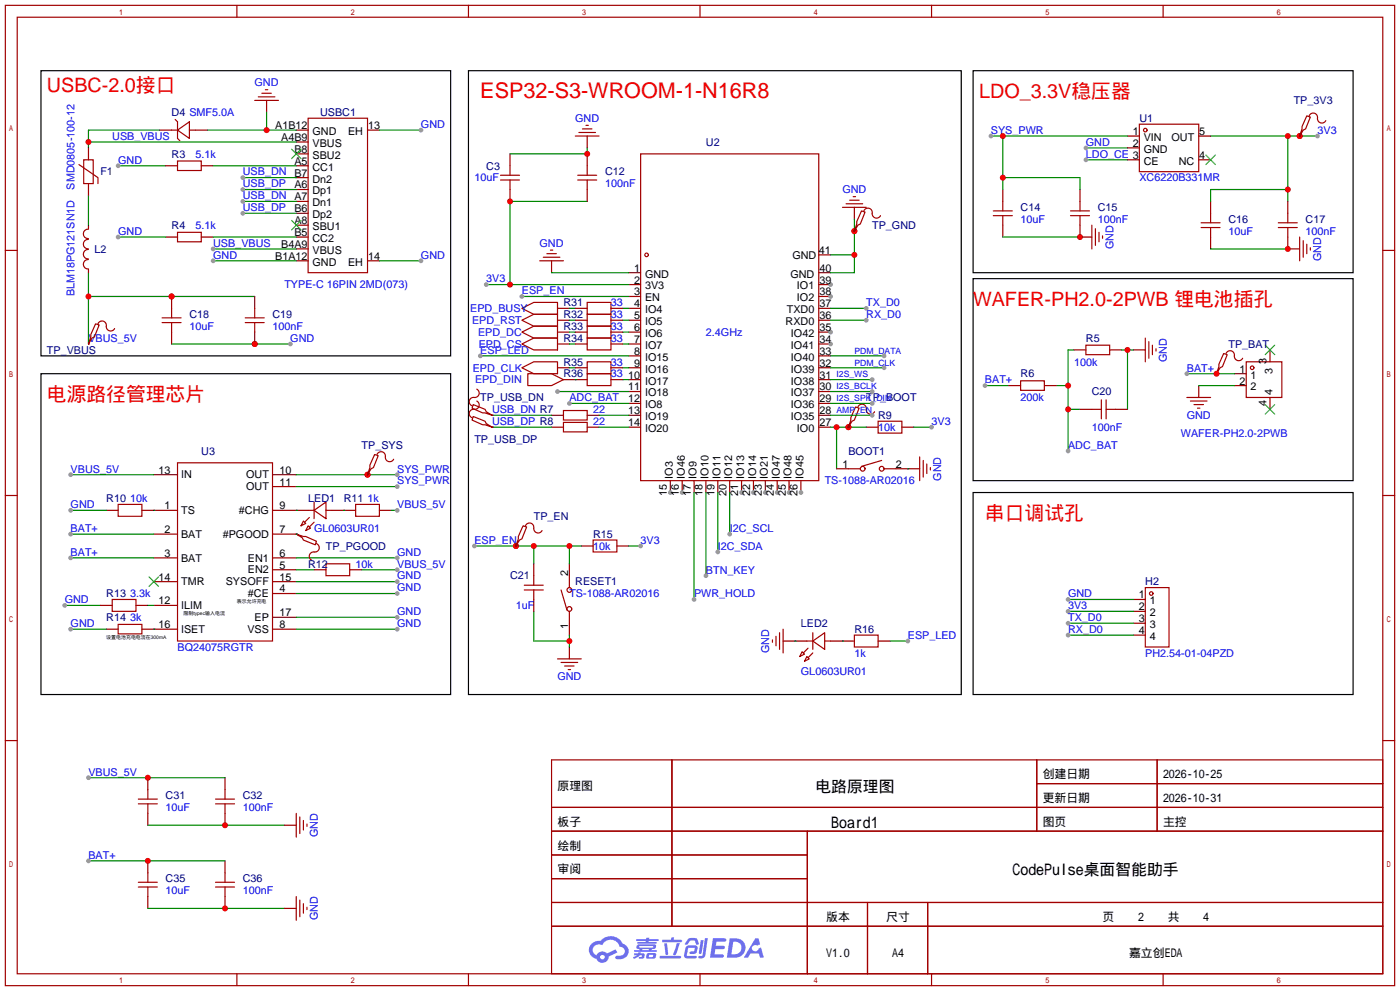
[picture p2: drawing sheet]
<svg xmlns="http://www.w3.org/2000/svg" width="299mm" height="212mm" viewBox="0 0 299 212" stroke-linecap="round" stroke-linejoin="round" font-family="sans-serif">
<g fill="none" stroke="#a10000" stroke-width=".25">
<path d="M1.1 1.1h297.2v209.6h-297.2zM3.7 3.7h292.1v204.5h-292.1zM50.7 1.1v2.6M100.2 1.1v2.6M149.7 1.1v2.6M199.3 1.1v2.6M248.8 1.1v2.6M1.1 53.5h2.6M295.8 53.5h2.5M1.1 105.9h2.6M295.8 105.9h2.5M1.1 158.3h2.6"/>
<path d="M295.8 158.3h2.5M118 162.4h177.8v45.8h-177.8zM118 172.6h177.8M118 177.7h177.8M143.7 162.4v35.6M172.7 177.7v30.5M221.8 162.4v15.3M221.8 167.5h74M247.5 162.4v15.3M118 182.8h54.7M118 192.9h177.8M118 187.8h54.7"/>
<path d="M118 198h177.8M185.6 192.9v15.3M198.4 192.9v15.3M50.7 208.2v2.5M100.2 208.2v2.5M149.7 208.2v2.5M199.3 208.2v2.5M248.8 208.2v2.5"/>
</g>
<g fill="#5487ff">
<path d="M152.5 200.6h2.2a.49 .49 0 0 1 .7 .3 .49 .49 0 0 1-.7 .4h-1.4l-.2 .9h1.6a.37 .37 0 0 1 .4 .4 .37 .37 0 0 1-.4 .3h-1.7l-.2 1.1h1.4a.48 .48 0 0 1 .7 .4l-.4 .3h-2.6z"/>
<path d="M161.5 200.6h.8l.3 1.2-.6 .3a.72 .72 0 0 0-1.1 .2 .72 .72 0 0 0 .3 1 .72 .72 0 0 0 1-.3l.1-.2 .5-.3 .6 2.2h-.8l-.3-.9h-1.8l-.5 .9h-.9z"/>
<path d="M149.9 201h.6l-.4 2.7a.31 .31 0 0 1-.3 .2 .31 .31 0 0 1-.3-.2z"/>
<path d="M150.8 200.5h.6l-.5 3.7a.97 .97 0 0 1-1.5 .5l.1-.3 .6-.1 .2-.1z"/>
<path d="M147.1 200.8l.5-.3h1.3l.3 .5 .3 .8-.6 .1-.3-.8-.8-.1-.2 .1-.6 .8h-.5z"/>
<path d="M146.8 202.4l.6-.3h1.3l.4 .2a1.51 1.51 0 0 1-.4 1.6h-1a.27 .27 0 0 1-.2-.3 .27 .27 0 0 1 .3-.2h.6l.2-.8-1.4 .1-.3 1.6h1.9a.28 .28 0 0 1 .2 .3 .28 .28 0 0 1-.3 .3h-1.9l-.4-.3-.1-.4z"/>
<path d="M141.1 204.3h4.3a.28 .28 0 0 1 .3 .3 .28 .28 0 0 1-.3 .3h-4.2l-.1-.1z"/>
<path d="M144.8 201.6h.6l-.5 1.6a1.01 1.01 0 0 1-.6 1l-.3-.2z"/>
<path d="M142.1 201.6h.6l.2 2.3-.2 .3-.4-.2z"/>
<path d="M141.7 200.9h1.8l.2-.5h.5l-.1 .5h1.5a.27 .27 0 0 1 .3 .3 .27 .27 0 0 1-.3 .2h-3.8l-.2-.1z"/>
<path d="M135.7 203.8h.8v-.2h.6l-.1 .2h.8l.1 .4-.1 .6-1.1 .1v-.3l.6-.1v-.3h-.4l-.5 .4-.8 .3-.2-.3 .8-.4h-.6z"/>
<path d="M136.1 200.7h2.1l.1-.2h.6l-.1 .2h1.9l.2 .3-.2 .2h-1.9l-.1 .2h1.6l.2 .2-.2 .1h-3.9l-.1-.3h1.8v-.2h-1.9z"/>
<path d="M156.1 200.6l-.6 4.1h1.4a2.14 2.14 0 0 0 2.6-2.1 2.14 2.14 0 0 0-2.7-2zM156.8 201.3a1.41 1.41 0 0 1 1.8 1.4 1.41 1.41 0 0 1-1.9 1.3h-.3z"/>
<path d="M136.3 202.1l-.2 .6 .6 .2 .1 .2h-1.1v.4h4.6l.2-.2-.1-.2h-1l.1-.2a.66 .66 0 0 0 .7-.2 .66 .66 0 0 0 0-.8h-3.5zM136.8 202.2l2.9 .1-.1 .3h-2.8zM137.4 202.9h1.4l-.1 .2h-1.2z"/>
<path d="M138.4 203.9l-.2 .9a2.27 2.27 0 0 0 1.8 .1l.2-.1a.84 .84 0 0 0 0-1l-1.4-.1zM138.9 204.1h.7l.1 .3-.2 .2-.7-.1z"/>
<path d="M126.6 201.7a1.91 1.91 0 0 0-.5 1.9 1.91 1.91 0 0 0 1.5 1.4 1.35 1.35 0 0 0 1.5 .8 1.35 1.35 0 0 0 1.1-1.3l1.9-.9-.4-.7-1.8 .9a1.41 1.41 0 0 0-2.3 .4 1.25 1.25 0 0 1-.6-1.8 1.25 1.25 0 0 1 1.8-.4 2.01 2.01 0 0 1 2-1.1 2.01 2.01 0 0 1 1.8 1.5 .95 .95 0 0 1 1.1 .9 .95 .95 0 0 1-1 1h-.6a.39 .39 0 0 0-.5 .3 .39 .39 0 0 0 .4 .4 1.82 1.82 0 0 0 2.1-.6 1.82 1.82 0 0 0-.1-2.2l-.8-.5a2.86 2.86 0 0 0-4.8-.6l-1.1 .2zM128.4 204.6a.5 .5 0 0 1 1 0 .5 .5 0 0 1-1 0z"/>
</g>
<g fill="none" stroke="#a10000" stroke-width=".25">
<path d="M137 32.9h38.1v69.8h-38.1z"/>
<circle cx="138.3" cy="54.5" r=".38"/>
</g>
<g fill="none" stroke="#870000" stroke-width=".25">
<path d="M134.5 58.3h2.5M134.5 60.8h2.5M134.5 63.4h2.5M134.5 65.9h2.5M134.5 68.5h2.5M134.5 71h2.5M134.5 73.5h2.5M134.5 76.1h2.5M134.5 78.6h2.5M134.5 81.2h2.5M134.5 83.7h2.5M134.5 86.2h2.5"/>
<path d="M134.5 88.8h2.5M134.5 91.3h2.5M143.4 102.7v2.6"/>
</g>
<circle cx="143.4" cy="105.3" r=".51" fill="#999"/>
<path d="M145.9 102.7v2.6" fill="none" stroke="#870000" stroke-width=".25"/>
<circle cx="145.9" cy="105.3" r=".51" fill="#999"/>
<path d="M148.5 102.7v2.6M151 102.7v2.6M153.5 102.7v2.6M156.1 102.7v2.6M158.6 102.7v2.6" fill="none" stroke="#870000" stroke-width=".25"/>
<circle cx="158.6" cy="105.3" r=".51" fill="#999"/>
<path d="M161.2 102.7v2.6" fill="none" stroke="#870000" stroke-width=".25"/>
<circle cx="161.2" cy="105.3" r=".51" fill="#999"/>
<path d="M163.7 102.7v2.6" fill="none" stroke="#870000" stroke-width=".25"/>
<circle cx="163.7" cy="105.3" r=".51" fill="#999"/>
<path d="M166.2 102.7v2.6" fill="none" stroke="#870000" stroke-width=".25"/>
<circle cx="166.2" cy="105.3" r=".51" fill="#999"/>
<path d="M168.8 102.7v2.6" fill="none" stroke="#870000" stroke-width=".25"/>
<circle cx="168.8" cy="105.3" r=".51" fill="#999"/>
<path d="M171.3 102.7v2.6" fill="none" stroke="#870000" stroke-width=".25"/>
<circle cx="171.3" cy="105.3" r=".51" fill="#999"/>
<path d="M175.1 78.6h2.6M175.1 76.1h2.6M175.1 73.5h2.6M175.1 91.3h2.6M175.1 88.8h2.6M175.1 86.2h2.6M175.1 83.7h2.6M175.1 81.2h2.6" fill="none" stroke="#870000" stroke-width=".25"/>
<circle cx="177.7" cy="73.5" r=".51" fill="#999"/>
<path d="M175.1 71h2.6" fill="none" stroke="#870000" stroke-width=".25"/>
<circle cx="177.7" cy="71" r=".51" fill="#999"/>
<path d="M175.1 68.5h2.6M175.1 65.9h2.6M175.1 63.4h2.6" fill="none" stroke="#870000" stroke-width=".25"/>
<circle cx="177.7" cy="63.4" r=".51" fill="#999"/>
<path d="M175.1 60.8h2.6" fill="none" stroke="#870000" stroke-width=".25"/>
<circle cx="177.7" cy="60.8" r=".51" fill="#999"/>
<g fill="none" stroke="#870000" stroke-width=".25">
<path d="M57 21.5v2.5M63.4 27.8h2.5M63.4 30.4h2.5M63.4 32.9h2.5M63.4 35.4h2.5M63.4 38h2.5M78.6 27.8h2.6M63.4 40.5h2.5M63.4 43.1h2.5M63.4 45.6h2.5M63.4 48.1h2.5M63.4 50.7h2.5"/>
<path d="M63.4 53.2h2.5M63.4 55.8h2.5M78.6 55.8h2.6M175.1 58.3h2.6M175.1 54.5h2.6"/>
</g>
<path d="M8.8 15.1h87.6v61h-87.6zM100.2 15.1h105.4v133.4h-105.4z" fill="none" stroke="#000" stroke-width=".25"/>
<path d="M56 19.9h2M56.8 19.2h.5M54.5 21.5h5.1M55.2 20.7h3.6M65.9 25.3h12.7v33h-12.7z" fill="none" stroke="#a10000" stroke-width=".25"/>
<path d="M62.4 31.9l2 2M64.4 31.9l-2 2M62.4 47.1l2 2M64.4 47.1l-2 2" fill="none" stroke="#3c3" stroke-width=".25"/>
<path d="M44.3 27.8h19.1M57 24v3.8" fill="none" stroke="#008700" stroke-width=".25"/>
<circle cx="57" cy="27.8" r=".63" fill="#c00"/>
<path d="M25.3 35.4h10.1" fill="none" stroke="#008700" stroke-width=".25"/>
<circle cx="25.3" cy="35.4" r=".51" fill="#999"/>
<path d="M18.9 58.3v15.2M18.9 63.4h35.6" fill="none" stroke="#008700" stroke-width=".25"/>
<g fill="#c00">
<circle cx="36.7" cy="63.4" r=".63"/>
<circle cx="18.9" cy="63.4" r=".63"/>
</g>
<path d="M35.4 35.4h2.6M43.1 35.4h2.5M35.4 50.7h2.6M43.1 50.7h2.5" fill="none" stroke="#870000" stroke-width=".25"/>
<path d="M38 34.4h5.1v2h-5.1zM38 49.7h5.1v2h-5.1z" fill="none" stroke="#a10000" stroke-width=".25"/>
<path d="M45.6 35.4h17.8M45.6 53.2h17.8" fill="none" stroke="#008700" stroke-width=".25"/>
<circle cx="45.6" cy="53.2" r=".51" fill="#999"/>
<path d="M18.9 30.4h44.5M34.2 27.8h-15.3v3.8" fill="none" stroke="#008700" stroke-width=".25"/>
<circle cx="18.9" cy="30.4" r=".63" fill="#c00"/>
<path d="M45.6 50.7h17.8M15.1 101.5h17.8" fill="none" stroke="#008700" stroke-width=".25"/>
<path d="M38 98.9h20.3v38.1h-20.3z" fill="none" stroke="#a10000" stroke-width=".25"/>
<g fill="none" stroke="#870000" stroke-width=".25">
<path d="M32.9 109.1h5.1M32.9 114.2h5.1M32.9 119.3h5.1M32.9 101.5h5.1M58.3 109.1h5.1M58.3 114.2h5.1M58.3 119.3h5.1M58.3 101.5h5.1M58.3 104h5.1M32.9 134.5h5.1M32.9 129.4h5.1M32.9 124.3h5.1"/>
<path d="M58.3 126.9h5.1M58.3 121.8h5.1M58.3 134.5h5.1M58.3 124.3h5.1M58.3 132h5.1"/>
</g>
<path d="M31.9 123.3l2 2M33.9 123.3l-2 2" fill="none" stroke="#3c3" stroke-width=".25"/>
<circle cx="15.1" cy="101.5" r=".51" fill="#999"/>
<path d="M36.7 73.5h25.4" fill="none" stroke="#008700" stroke-width=".25"/>
<circle cx="54.5" cy="73.5" r=".63" fill="#c00"/>
<circle cx="62.1" cy="73.5" r=".51" fill="#999"/>
<path d="M15.1 119.3h17.8" fill="none" stroke="#008700" stroke-width=".25"/>
<circle cx="15.1" cy="119.3" r=".51" fill="#999"/>
<path d="M15.1 114.2h17.8" fill="none" stroke="#008700" stroke-width=".25"/>
<circle cx="15.1" cy="114.2" r=".51" fill="#999"/>
<path d="M63.4 104h21.6" fill="none" stroke="#008700" stroke-width=".25"/>
<circle cx="85" cy="104" r=".51" fill="#999"/>
<path d="M63.4 101.5h21.6" fill="none" stroke="#008700" stroke-width=".25"/>
<circle cx="78.6" cy="101.5" r=".63" fill="#c00"/>
<circle cx="85" cy="101.5" r=".51" fill="#999"/>
<path d="M63.4 132h21.6" fill="none" stroke="#008700" stroke-width=".25"/>
<circle cx="85" cy="132" r=".51" fill="#999"/>
<path d="M63.4 134.5h21.6" fill="none" stroke="#008700" stroke-width=".25"/>
<circle cx="85" cy="134.5" r=".51" fill="#999"/>
<path d="M8.8 79.9h87.6v68.6h-87.6z" fill="none" stroke="#000" stroke-width=".25"/>
<path d="M25.3 107.8h5.1v2.6h-5.1z" fill="none" stroke="#a10000" stroke-width=".25"/>
<path d="M22.7 109.1h2.6M30.4 109.1h2.5" fill="none" stroke="#870000" stroke-width=".25"/>
<path d="M32.9 109.1h.1M63.4 119.3h21.6" fill="none" stroke="#008700" stroke-width=".25"/>
<circle cx="85" cy="119.3" r=".51" fill="#999"/>
<path d="M63.4 121.8h3.8M77.3 121.8h7.7" fill="none" stroke="#008700" stroke-width=".25"/>
<circle cx="85" cy="121.8" r=".51" fill="#999"/>
<path d="M63.4 124.3h21.6" fill="none" stroke="#008700" stroke-width=".25"/>
<circle cx="85" cy="124.3" r=".51" fill="#999"/>
<path d="M63.4 126.9h21.6" fill="none" stroke="#008700" stroke-width=".25"/>
<circle cx="85" cy="126.9" r=".51" fill="#999"/>
<path d="M256.4 82.4v2.6" fill="none" stroke="#870000" stroke-width=".25"/>
<path d="M253.9 85h5.1M254.6 85.7h3.6M255.4 86.5h2M256.2 87.2h.5" fill="none" stroke="#a10000" stroke-width=".25"/>
<path d="M229.7 74.8h-1.2v21.6M225.9 82.4h2.6M228.5 87.5h2.5" fill="none" stroke="#008700" stroke-width=".25"/>
<g fill="#c00">
<circle cx="228.5" cy="82.4" r=".63"/>
<circle cx="228.5" cy="87.5" r=".63"/>
</g>
<circle cx="228.5" cy="96.4" r=".51" fill="#999"/>
<path d="M210.7 82.4h5.1" fill="none" stroke="#008700" stroke-width=".25"/>
<circle cx="210.7" cy="82.4" r=".51" fill="#999"/>
<path d="M208.2 59.6h81.2v43.1h-81.2zM208.2 105.3h81.2v43.2h-81.2z" fill="none" stroke="#000" stroke-width=".25"/>
<path d="M81.2 27.8h8.8" fill="none" stroke="#008700" stroke-width=".25"/>
<circle cx="90" cy="27.8" r=".51" fill="#999"/>
<path d="M81.2 55.8h8.8" fill="none" stroke="#008700" stroke-width=".25"/>
<circle cx="90" cy="55.8" r=".51" fill="#999"/>
<path d="M51.9 45.6h11.5" fill="none" stroke="#008700" stroke-width=".25"/>
<circle cx="51.9" cy="45.6" r=".51" fill="#999"/>
<path d="M51.9 40.5h11.5" fill="none" stroke="#008700" stroke-width=".25"/>
<circle cx="51.9" cy="40.5" r=".51" fill="#999"/>
<path d="M51.9 43.1h11.5" fill="none" stroke="#008700" stroke-width=".25"/>
<circle cx="51.9" cy="43.1" r=".51" fill="#999"/>
<path d="M51.9 38h11.5" fill="none" stroke="#008700" stroke-width=".25"/>
<circle cx="51.9" cy="38" r=".51" fill="#999"/>
<path d="M118 91.3h2.5M118 88.8h2.5M125.6 91.3h2.5M125.6 88.8h2.5" fill="none" stroke="#870000" stroke-width=".25"/>
<path d="M120.5 90.3h5.1v2h-5.1zM120.5 87.8h5.1v2h-5.1z" fill="none" stroke="#a10000" stroke-width=".25"/>
<path d="M105.3 91.3h12.7M128.1 91.3h6.4M190.4 137h3.8" fill="none" stroke="#008700" stroke-width=".25"/>
<circle cx="194.2" cy="137" r=".51" fill="#999"/>
<path d="M105.3 88.8h12.7M128.1 88.8h6.4" fill="none" stroke="#008700" stroke-width=".25"/>
<g fill="none" stroke="#a10000" stroke-width=".25">
<path d="M107.1 38.5h4M107.1 37.5h4M109.1 35.4v2.1M109.1 38.5v2M212.5 46.1h4M212.5 45.1h4M214.5 43.1v2M214.5 46.1v2M34.7 69h4M34.7 67.9h4M36.7 65.9v2M29.6 171.8h4.1"/>
<path d="M29.6 170.8h4.1M31.6 168.8v2M31.6 171.8v2.1M29.6 189.6h4.1M29.6 188.6h4.1M31.6 186.6v2M31.6 189.6v2"/>
</g>
<path d="M109.1 32.9v2.5M109.1 40.5v2.6M214.5 40.5v2.6M214.5 48.1v2.6M36.7 63.4v2.5M36.7 71v2.5M31.6 166.2v2.6M31.6 173.9v2.5M31.6 184v2.6M31.6 191.6v2.6" fill="none" stroke="#870000" stroke-width=".25"/>
<circle cx="36.7" cy="63.4" r=".63" fill="#c00"/>
<path d="M256.9 48.6h4.1M256.9 47.6h4.1M259 45.6v2M259 48.6v2.1M36.7 69v2" fill="none" stroke="#a10000" stroke-width=".25"/>
<path d="M259 43.1v2.5M259 50.7v2.5" fill="none" stroke="#870000" stroke-width=".25"/>
<path d="M232.3 31.6h8.9M214.5 50.7h16.5M259 53.2h16.5M31.6 176.4h29.2M31.6 194.2h29.2" fill="none" stroke="#008700" stroke-width=".25"/>
<circle cx="232.3" cy="31.6" r=".51" fill="#999"/>
<path d="M232.3 34.2h8.9" fill="none" stroke="#008700" stroke-width=".25"/>
<circle cx="232.3" cy="34.2" r=".51" fill="#999"/>
<path d="M259 29.1h22.8M275.5 29.1v14M275.5 40.5h-16.5v2.6" fill="none" stroke="#008700" stroke-width=".25"/>
<g fill="#c00">
<circle cx="275.5" cy="29.1" r=".63"/>
<circle cx="278" cy="29.1" r=".63"/>
<circle cx="275.5" cy="40.5" r=".63"/>
</g>
<circle cx="281.8" cy="29.1" r=".51" fill="#999"/>
<path d="M125.6 31.6v1.3h-16.5M125.6 43.1h-16.5v17.7M104 60.8h30.5" fill="none" stroke="#008700" stroke-width=".25"/>
<path d="M231 50.7h2.6M275.5 53.2h2.5M60.8 176.4h2.6M60.8 194.2h2.6" fill="none" stroke="#870000" stroke-width=".25"/>
<g fill="none" stroke="#a10000" stroke-width=".25">
<path d="M233.6 48.1v5.1M234.3 48.9v3.6M235.1 49.7v2M235.8 50.4v.5M278 50.7v5.1M278.8 51.4v3.6M279.5 52.2v2M280.3 53v.5M63.4 173.9v5M64.1 174.6v3.6M64.9 175.4v2M65.7 176.1v.6"/>
<path d="M63.4 191.6v5.1M64.1 192.4v3.6M64.9 193.2v2M65.7 193.9v.5"/>
</g>
<path d="M208.2 15.1h81.2v43.2h-81.2z" fill="none" stroke="#000" stroke-width=".25"/>
<g fill="#c00">
<circle cx="109.1" cy="60.8" r=".63"/>
<circle cx="109.1" cy="43.1" r=".63"/>
</g>
<circle cx="104" cy="60.8" r=".51" fill="#999"/>
<path d="M118 55.8v2.5M182.8 44.3v2.6M194.2 100.2h2.5" fill="none" stroke="#870000" stroke-width=".25"/>
<path d="M115.4 55.8h5.1M116.2 55h3.6M117 54.2h2M117.7 53.5h.5M180.2 44.3h5.1M181 43.6h3.5M181.7 42.8h2.1M182.5 42h.5M196.7 97.7v5M197.5 98.4v3.6M198.2 99.2v2M199 99.9v.6" fill="none" stroke="#a10000" stroke-width=".25"/>
<path d="M118 58.3h16.5M177.7 54.5h5.1M182.8 46.9v11.4h-5.1" fill="none" stroke="#008700" stroke-width=".25"/>
<g fill="#c00">
<circle cx="182.8" cy="49.4" r=".63"/>
<circle cx="182.8" cy="54.5" r=".63"/>
</g>
<path d="M125.6 29.1v2.5M185.3 91.3h2.5M192.9 91.3h2.6M124.3 116.7h2.6M132 116.7h2.5M121.8 138.3v2.5" fill="none" stroke="#870000" stroke-width=".25"/>
<path d="M123.1 29.1h5M123.8 28.3h3.6M124.6 27.6h2M125.3 26.8h.6M187.8 90h5.1v2.6h-5.1zM126.9 115.4h5.1v2.6h-5.1zM119.3 140.8h5M120 141.6h3.6M120.8 142.4h2M121.5 143.1h.5" fill="none" stroke="#a10000" stroke-width=".25"/>
<path d="M177.7 91.3h7.6M178.9 91.3v8.9" fill="none" stroke="#008700" stroke-width=".25"/>
<g fill="#c00">
<circle cx="181.5" cy="91.3" r=".63"/>
<circle cx="178.9" cy="91.3" r=".63"/>
</g>
<path d="M195.5 91.3h3.8" fill="none" stroke="#008700" stroke-width=".25"/>
<circle cx="199.3" cy="91.3" r=".51" fill="#999"/>
<g fill="none" stroke="#870000" stroke-width=".25">
<path d="M264 79.9h2.6M271.7 74.8v2.5M264 82.4h2.6M271.7 85v2.5M63.4 109.1h2.5M71 109.1h5.1M81.2 109.1h2.5M178.9 100.2h2.6M191.6 100.2h2.6M121.8 120.5v2.6M121.8 133.2v2.6M167.5 137h5.1"/>
<path d="M177.7 137h5.1M187.8 137h2.6"/>
</g>
<g fill="none" stroke="#a10000" stroke-width=".25">
<path d="M266.6 77.3h7.6v7.7h-7.6zM188.6 98.4l-4.3 1.3M64.9 111.4l.5 .5-1 .5zM65.9 112.4l.5 .5-1 .5zM65.9 109.1h1.3M66.2 110.6l-1 1M67.2 109.1l2.5-1.8v3.6zM67.2 111.6l-1 1M67.2 107.3v3.6M69.7 109.1h1.3M76.1 107.8h5.1v2.6h-5.1zM181.5 100.2h2.5"/>
<path d="M189.1 100.2h2.5M120 126.1l1.3 4.3M121.8 123.1v2.5M121.8 130.7v2.5M165.2 136.8v.5M166 136v2M166.8 135.3v3.5M167.5 134.5v5.1M171.6 139.3l.5 .5-1 .5zM172.6 137h1.3M172.8 138.6l-1 1M173.9 137l2.5-1.7v3.5z"/>
<path d="M173.9 139.6l-1.1 1M173.9 135.3v3.5M176.4 137h1.3M182.8 135.8h5v2.5h-5zM172.6 140.3l.5 .5-1 .6z"/>
<circle cx="267.8" cy="78.6" r=".38"/>
<circle cx="184.5" cy="100.2" r=".51"/>
<circle cx="188.6" cy="100.2" r=".51"/>
<circle cx="121.8" cy="126.1" r=".51"/>
<circle cx="121.8" cy="130.2" r=".51"/>
</g>
<path d="M73.5 109.1h.1M101.5 116.7h22.8M114.2 116.7v3.8M121.8 116.7v3.8M194.2 100.2h.1M170.1 137h.1M180.2 137h.1" fill="none" stroke="#008700" stroke-width=".25"/>
<path d="M270.6 73.8l2.1 2M272.7 73.8l-2.1 2M270.6 86.5l2.1 2M272.7 86.5l-2.1 2" fill="none" stroke="#3c3" stroke-width=".25"/>
<g fill="#c00">
<circle cx="114.2" cy="116.7" r=".63"/>
<circle cx="121.8" cy="116.7" r=".63"/>
<circle cx="110.4" cy="116.7" r=".63"/>
</g>
<circle cx="101.5" cy="116.7" r=".51" fill="#999"/>
<path d="M134.5 116.7h2.5" fill="none" stroke="#008700" stroke-width=".25"/>
<circle cx="137" cy="116.7" r=".51" fill="#999"/>
<path d="M114.2 130.7v6.3h7.6M121.8 135.8v2.5" fill="none" stroke="#008700" stroke-width=".25"/>
<circle cx="121.8" cy="137" r=".63" fill="#c00"/>
<path d="M111.6 63.4h22.9" fill="none" stroke="#008700" stroke-width=".25"/>
<circle cx="111.6" cy="63.4" r=".51" fill="#999"/>
<path d="M102.7 76.1h31.8" fill="none" stroke="#008700" stroke-width=".25"/>
<circle cx="102.7" cy="76.1" r=".51" fill="#999"/>
<path d="M18.9 73.5h.1M105.3 88.8h.1M105.3 91.3h.1M181.5 91.3h.1M63.4 114.2h.1" fill="none" stroke="#870000" stroke-width=".25"/>
<path d="M20.4 69.2l.8 .3-1 2.5-.5 .3-.8 1.2 .5-1.5v-.5zM21 69.2a.93 .93 0 0 1 1.1-.5 .93 .93 0 0 1 .6 1 .94 .94 0 0 0 .7 1 .94 .94 0 0 0 1.1-.5M101.2 86.5l2.6 1 .2 .5 1.3 .8-1.5-.5h-.5l-2.3-1.1zM101.2 89l2.6 1 .2 .6 1.3 .7-1.5-.5h-.5l-2.3-1zM102 83.2a.98 .98 0 0 1 .4 1.3 .98 .98 0 0 1-1.3 .5 .93 .93 0 0 0-.7 .8 .93 .93 0 0 0 .6 .9M102 85.7a.98 .98 0 0 1 .4 1.3 .98 .98 0 0 1-1.3 .5 .93 .93 0 0 0-.7 .8 .93 .93 0 0 0 .6 1M63.4 114.2l1.5 .5h.5l2.3 1-.3 .8-2.5-1.1-.3-.5zM67.7 116.2a.93 .93 0 0 1 .6 1.1 .93 .93 0 0 1-1.1 .7 .94 .94 0 0 0-1 .7 .94 .94 0 0 0 .5 1.1" fill="none" stroke="#a10000" stroke-width=".25"/>
<circle cx="181.5" cy="91.3" r=".63" fill="#c00"/>
<path d="M183 87l.8 .2-1 2.6-.6 .2-.7 1.3 .5-1.5v-.5zM183.5 87a.93 .93 0 0 1 1.1-.6 .93 .93 0 0 1 .7 1.1 .94 .94 0 0 0 .7 1 .94 .94 0 0 0 1.1-.5" fill="none" stroke="#a10000" stroke-width=".25"/>
<path d="M182.8 49.4h.1" fill="none" stroke="#870000" stroke-width=".25"/>
<circle cx="182.8" cy="49.4" r=".63" fill="#c00"/>
<path d="M184.3 45.1l.7 .2-1 2.6-.5 .2-.7 1.3 .5-1.5v-.5zM184.8 45.1a.93 .93 0 0 1 1.1-.6 .93 .93 0 0 1 .7 1.1 .94 .94 0 0 0 .6 1 .94 .94 0 0 0 1.1-.5" fill="none" stroke="#a10000" stroke-width=".25"/>
<path d="M78.6 101.5h.1" fill="none" stroke="#870000" stroke-width=".25"/>
<circle cx="78.6" cy="101.5" r=".63" fill="#c00"/>
<path d="M261.7 75.6l.8 .2-1 2.6-.5 .2-.8 1.3 .5-1.5v-.5zM262.3 75.6a.93 .93 0 0 1 1.1-.6 .93 .93 0 0 1 .6 1.1 .94 .94 0 0 0 .7 1 .94 .94 0 0 0 1.1-.5M80.1 97.2l.8 .2-1 2.5-.5 .3-.8 1.3 .5-1.6v-.5zM80.6 97.2a.93 .93 0 0 1 1.2-.6 .93 .93 0 0 1 .6 1.1 .94 .94 0 0 0 .7 1 .94 .94 0 0 0 1.1-.5" fill="none" stroke="#a10000" stroke-width=".25"/>
<path d="M278 29.1h.1M260.2 79.9h.1" fill="none" stroke="#870000" stroke-width=".25"/>
<circle cx="278" cy="29.1" r=".63" fill="#c00"/>
<path d="M279.5 24.8l.8 .2-1 2.6-.5 .2-.8 1.3 .5-1.5v-.5zM280 24.8a.93 .93 0 0 1 1.2-.6 .93 .93 0 0 1 .6 1.1 .94 .94 0 0 0 .7 1 .94 .94 0 0 0 1.1-.5" fill="none" stroke="#a10000" stroke-width=".25"/>
<path d="M110.4 116.7h.1" fill="none" stroke="#870000" stroke-width=".25"/>
<circle cx="110.4" cy="116.7" r=".63" fill="#c00"/>
<g fill="none" stroke="#a10000" stroke-width=".25">
<path d="M111.9 112.4l.7 .2-1 2.6-.5 .2-.7 1.3 .5-1.5v-.5zM112.4 112.4a.93 .93 0 0 1 1.1-.6 .93 .93 0 0 1 .7 1.1 .94 .94 0 0 0 .7 1 .94 .94 0 0 0 1.1-.5M245 125.6h5.1v12.7h-5.1z"/>
<circle cx="246.3" cy="126.9" r=".38"/>
</g>
<path d="M242.4 128.1h2.6M242.4 130.7h2.6M242.4 133.2h2.6M242.4 135.8h2.6" fill="none" stroke="#870000" stroke-width=".25"/>
<path d="M177.7 65.9h7.6" fill="none" stroke="#008700" stroke-width=".25"/>
<circle cx="185.3" cy="65.9" r=".51" fill="#999"/>
<path d="M177.7 68.5h7.6" fill="none" stroke="#008700" stroke-width=".25"/>
<circle cx="185.3" cy="68.5" r=".51" fill="#999"/>
<path d="M228.5 128.1h13.9" fill="none" stroke="#008700" stroke-width=".25"/>
<circle cx="228.5" cy="128.1" r=".51" fill="#999"/>
<path d="M228.5 130.7h13.9" fill="none" stroke="#008700" stroke-width=".25"/>
<circle cx="228.5" cy="130.7" r=".51" fill="#999"/>
<path d="M228.5 133.2h13.9" fill="none" stroke="#008700" stroke-width=".25"/>
<circle cx="228.5" cy="133.2" r=".51" fill="#999"/>
<path d="M228.5 135.8h13.9" fill="none" stroke="#008700" stroke-width=".25"/>
<circle cx="228.5" cy="135.8" r=".51" fill="#999"/>
<path d="M229.7 74.8h2.6M237.4 74.8h2.5M242.4 74.8h2.6" fill="none" stroke="#870000" stroke-width=".25"/>
<path d="M232.3 73.8h5.1v2h-5.1zM245 72.3v5M245.7 73v3.6M246.5 73.8v2M247.3 74.5v.6" fill="none" stroke="#a10000" stroke-width=".25"/>
<path d="M239.9 74.8h2.5M241.2 74.8v12.7" fill="none" stroke="#008700" stroke-width=".25"/>
<circle cx="241.2" cy="74.8" r=".63" fill="#c00"/>
<path d="M215.8 82.4h2.5M223.4 82.4h2.5" fill="none" stroke="#870000" stroke-width=".25"/>
<path d="M218.3 81.4h5.1v2h-5.1z" fill="none" stroke="#a10000" stroke-width=".25"/>
<path d="M253.9 79.9h10.1" fill="none" stroke="#008700" stroke-width=".25"/>
<circle cx="260.2" cy="79.9" r=".63" fill="#c00"/>
<circle cx="253.9" cy="79.9" r=".51" fill="#999"/>
<path d="M18.9 41.8v6.3M256.4 82.4h7.6M63.4 109.1h.1M83.7 109.1h1.3" fill="none" stroke="#008700" stroke-width=".25"/>
<g fill="none" stroke="#a10000" stroke-width=".25">
<path d="M16.9 35.2l4.1 2.8v1.2M17.9 34.2h2v5h-2zM36.7 27.8h1.3M37.5 25.5l.5 .5v3.6l.5 .5M38 27.8l2.5-1.8v3.6zM40.5 27.8h1.3M243.7 26.5h12.7v10.2h-12.7zM18.9 53.3a1.01 1.01 0 0 0-1.1 1 1.01 1.01 0 0 0 1.1 1M18.9 51.2a1.01 1.01 0 0 0-1.1 1 1.01 1.01 0 0 0 1.1 1M18.9 55.5a1.01 1.01 0 0 0-1.1 1 1.01 1.01 0 0 0 1.1 1M18.9 49a1.01 1.01 0 0 0-1.1 1 1.01 1.01 0 0 0 1.1 1M69.7 120.5h5.1v2.6h-5.1z"/>
<path d="M112.1 126.1h4.1M112.1 125.1h4.1M114.2 123.1v2M114.2 126.1v2"/>
<circle cx="245" cy="27.8" r=".38"/>
</g>
<g fill="none" stroke="#870000" stroke-width=".25">
<path d="M18.9 31.6v2.6M18.9 39.2v2.6M34.2 27.8h2.5M41.8 27.8h2.5M241.2 29.1h2.5M241.2 31.6h2.5M241.2 34.2h2.5M256.4 29.1h2.6M256.4 34.2h2.6M18.9 48.1v.8M18.9 57.5v.8M67.2 121.8h2.5"/>
<path d="M74.8 121.8h2.5M114.2 120.5v2.6M114.2 128.1v2.6"/>
</g>
<path d="M257.9 33.1l2.1 2.1M260 33.1l-2.1 2.1" fill="none" stroke="#3c3" stroke-width=".25"/>
<circle cx="85" cy="109.1" r=".51" fill="#999"/>
<path d="M52.5 69h4" fill="none" stroke="#a10000" stroke-width=".25"/>
<path d="M54.5 71v2.5" fill="none" stroke="#870000" stroke-width=".25"/>
<circle cx="54.5" cy="73.5" r=".63" fill="#c00"/>
<path d="M52.5 67.9h4M54.5 65.9v2M54.5 69v2M46.1 189.6h4.1" fill="none" stroke="#a10000" stroke-width=".25"/>
<path d="M54.5 63.4v2.5M48.1 191.6v2.6" fill="none" stroke="#870000" stroke-width=".25"/>
<circle cx="48.1" cy="194.2" r=".63" fill="#c00"/>
<path d="M233.6 87.5h2M235.6 85.5v4M236.6 85.5v4M236.6 87.5h2M46.1 171.8h4.1M46.1 188.6h4.1M48.1 186.6v2M48.1 189.6v2" fill="none" stroke="#a10000" stroke-width=".25"/>
<path d="M231 87.5h2.6M238.6 87.5h2.6M48.1 173.9v2.5M48.1 184v2.6" fill="none" stroke="#870000" stroke-width=".25"/>
<circle cx="48.1" cy="176.4" r=".63" fill="#c00"/>
<path d="M229 46.1h4M46.1 170.8h4.1M48.1 168.8v2M48.1 171.8v2.1" fill="none" stroke="#a10000" stroke-width=".25"/>
<path d="M231 48.1v2.6M48.1 166.2v2.6" fill="none" stroke="#870000" stroke-width=".25"/>
<circle cx="231" cy="50.7" r=".63" fill="#c00"/>
<path d="M229 45.1h4M231 43.1v2M231 46.1v2M273.4 48.6h4.1" fill="none" stroke="#a10000" stroke-width=".25"/>
<path d="M231 40.5v2.6M275.5 50.7v2.5" fill="none" stroke="#870000" stroke-width=".25"/>
<circle cx="275.5" cy="53.2" r=".63" fill="#c00"/>
<path d="M123.6 38.5h4M123.6 37.5h4M125.6 35.4v2.1M273.4 47.6h4.1M275.5 45.6v2M275.5 48.6v2.1" fill="none" stroke="#a10000" stroke-width=".25"/>
<path d="M125.6 32.9v2.5M125.6 40.5v2.6M275.5 43.1v2.5" fill="none" stroke="#870000" stroke-width=".25"/>
<circle cx="125.6" cy="32.9" r=".63" fill="#c00"/>
<path d="M125.6 38.5v2M25.3 133.5h5.1v2h-5.1z" fill="none" stroke="#a10000" stroke-width=".25"/>
<path d="M22.7 134.5h2.6M30.4 134.5h2.5" fill="none" stroke="#870000" stroke-width=".25"/>
<path d="M15.1 109.1h7.6M32.9 134.5h.1" fill="none" stroke="#008700" stroke-width=".25"/>
<circle cx="15.1" cy="109.1" r=".51" fill="#999"/>
<path d="M13.8 129.4h7.7" fill="none" stroke="#008700" stroke-width=".25"/>
<circle cx="13.8" cy="129.4" r=".51" fill="#999"/>
<path d="M15.1 134.5h7.6" fill="none" stroke="#008700" stroke-width=".25"/>
<circle cx="15.1" cy="134.5" r=".51" fill="#999"/>
<path d="M45.6 55.8h17.8" fill="none" stroke="#008700" stroke-width=".25"/>
<circle cx="45.6" cy="55.8" r=".51" fill="#999"/>
<path d="M25.3 50.7h10.1" fill="none" stroke="#008700" stroke-width=".25"/>
<circle cx="25.3" cy="50.7" r=".51" fill="#999"/>
<path d="M119.3 68.5h2.5M119.3 65.9h2.5M119.3 71h2.5M119.3 73.5h2.5M119.3 78.6h2.5M120.5 81.2h2.6" fill="none" stroke="#870000" stroke-width=".25"/>
<path d="M111.6 68.5l2.6-1.3h5.1v2.5h-5.1zM111.6 65.9l2.6-1.3h5.1v2.6h-5.1zM111.6 71l2.6-1.3h5.1v2.6h-5.1zM111.6 73.5l2.6-1.2h5.1v2.5h-5.1zM111.6 78.6l2.6-1.3h5.1v2.6h-5.1zM112.9 79.9h5.1l2.5 1.3-2.5 1.2h-5.1z" fill="none" stroke="#a10000" stroke-width=".25"/>
<path d="M121.8 78.6h1.3M121.8 73.5h1.3M121.8 71h1.3M121.8 65.9h1.3M121.8 68.5h1.3M133.2 78.6h1.3M133.2 73.5h1.3M133.2 71h1.3M133.2 65.9h1.3M133.2 68.5h1.3M119.3 83.7h15.2M133.2 81.2h1.3" fill="none" stroke="#008700" stroke-width=".25"/>
<circle cx="119.3" cy="83.7" r=".51" fill="#999"/>
<path d="M153.5 105.3v12.7" fill="none" stroke="#008700" stroke-width=".25"/>
<circle cx="153.5" cy="118" r=".51" fill="#999"/>
<path d="M156.1 105.3v8.9" fill="none" stroke="#008700" stroke-width=".25"/>
<circle cx="156.1" cy="114.2" r=".51" fill="#999"/>
<path d="M212 29.1h29.2M214.5 29.1v11.4M214.5 38h16.5v2.5M63.4 114.2h.1M31.6 129.4h1.3" fill="none" stroke="#008700" stroke-width=".25"/>
<path d="M24 128.1h5.1v2.6h-5.1z" fill="none" stroke="#a10000" stroke-width=".25"/>
<path d="M21.5 129.4h2.5M29.1 129.4h2.5" fill="none" stroke="#870000" stroke-width=".25"/>
<g fill="#c00">
<circle cx="214.5" cy="29.1" r=".63"/>
<circle cx="214.5" cy="38" r=".63"/>
</g>
<circle cx="212" cy="29.1" r=".51" fill="#999"/>
<path d="M148.5 105.3v22.8" fill="none" stroke="#008700" stroke-width=".25"/>
<circle cx="148.5" cy="128.1" r=".51" fill="#999"/>
<path d="M151 105.3v17.8" fill="none" stroke="#008700" stroke-width=".25"/>
<circle cx="151" cy="123.1" r=".51" fill="#999"/>
<path d="M125.6 64.6h5.1v2.6h-5.1zM125.6 67.2h5.1v2.5h-5.1zM125.6 69.7h5.1v2.6h-5.1zM125.6 72.3h5.1v2.5h-5.1zM125.6 77.3h5.1v2.6h-5.1zM125.6 79.9h5.1v2.5h-5.1z" fill="none" stroke="#a10000" stroke-width=".25"/>
<path d="M123.1 65.9h2.5M123.1 68.5h2.5M123.1 71h2.5M123.1 73.5h2.5M123.1 78.6h2.5M130.7 65.9h2.5M130.7 68.5h2.5M130.7 71h2.5M130.7 73.5h2.5M130.7 78.6h2.5M123.1 81.2h2.5M130.7 81.2h2.5" fill="none" stroke="#870000" stroke-width=".25"/>
<path d="M123.1 81.2h.1M18.9 184h29.2" fill="none" stroke="#008700" stroke-width=".25"/>
<circle cx="31.6" cy="184" r=".63" fill="#c00"/>
<circle cx="18.9" cy="184" r=".51" fill="#999"/>
<path d="M18.9 166.2h29.2" fill="none" stroke="#008700" stroke-width=".25"/>
<circle cx="31.6" cy="166.2" r=".63" fill="#c00"/>
<circle cx="18.9" cy="166.2" r=".51" fill="#999"/>
<path d="M121.8 86.2h12.7" fill="none" stroke="#008700" stroke-width=".25"/>
<circle cx="121.8" cy="86.2" r=".51" fill="#999"/>
<path d="M177.7 76.1h11.4" fill="none" stroke="#008700" stroke-width=".25"/>
<circle cx="189.1" cy="76.1" r=".51" fill="#999"/>
<path d="M177.7 78.6h11.4" fill="none" stroke="#008700" stroke-width=".25"/>
<circle cx="189.1" cy="78.6" r=".51" fill="#999"/>
<path d="M177.7 81.2h8.9" fill="none" stroke="#008700" stroke-width=".25"/>
<circle cx="186.6" cy="81.2" r=".51" fill="#999"/>
<path d="M177.7 83.7h8.9" fill="none" stroke="#008700" stroke-width=".25"/>
<circle cx="186.6" cy="83.7" r=".51" fill="#999"/>
<path d="M177.7 86.2h8.9" fill="none" stroke="#008700" stroke-width=".25"/>
<circle cx="186.6" cy="86.2" r=".51" fill="#999"/>
<path d="M177.7 88.8h8.9" fill="none" stroke="#008700" stroke-width=".25"/>
<circle cx="186.6" cy="88.8" r=".51" fill="#999"/>
<text font-size="4.6" fill="#f00" x="102.7" y="21">ESP32-S3-WROOM-1-N16R8</text>
<g font-size="4.2" fill="#f00">
<text x="10" y="19.8">USBC-2.0接口</text>
<text x="209.4" y="21">LDO_3.3V稳压器</text>
<text x="208.2" y="65.5">WAFER-PH2.0-2PWB 锂电池插孔</text>
<text x="10" y="85.8">电源路径管理芯片</text>
<text x="210.7" y="111.2">串口调试孔</text>
</g>
<g font-size="3.4">
<text x="174.4" y="169.3">电路原理图</text>
<text x="177.8" y="177">Board1</text>
<text x="216.6" y="187.1">CodePulse桌面智能助手</text>
</g>
<g font-size="2.5">
<text x="223" y="166.4">创建日期</text>
<text x="248.8" y="166.4">2026-10-25</text>
<text x="119.3" y="168.9">原理图</text>
<text x="223" y="171.4">更新日期</text>
<text x="248.8" y="171.4">2026-10-31</text>
<text x="119.3" y="176.5">板子</text>
<text x="223" y="176.5">图页</text>
<text x="248.8" y="176.5">主控</text>
<text x="119.3" y="181.6">绘制</text>
<text x="119.3" y="186.7">审阅</text>
<text x="176.7" y="196.8">版本</text>
<text x="189.6" y="196.8">尺寸</text>
<text x="235.8" y="196.8">页</text>
<text x="243.4" y="196.8">2</text>
<text x="249.8" y="196.8">共</text>
<text x="257.4" y="196.8">4</text>
<text x="176.7" y="204.5">V1.0</text>
<text x="190.9" y="204.5">A4</text>
<text x="241.5" y="204.5">嘉立创EDA</text>
</g>
<g font-size="2.3" fill="#00f">
<text x="54.5" y="18.5">GND</text>
<text x="24" y="29.9">USB_VBUS</text>
<text x="90" y="27.4">GND</text>
<text x="123" y="26.1">GND</text>
<text x="212" y="28.6">SYS_PWR</text>
<text x="281.8" y="28.6">3V3</text>
<text x="25.3" y="35">GND</text>
<text x="41.8" y="33.7">5.1k</text>
<text x="232.3" y="31.2">GND</text>
<text x="232.3" y="33.7">LDO_CE 3</text>
<text x="15.9" y="40.5" transform="rotate(-90 15.9 40.5)">SMD0805-100-12</text>
<text x="51.9" y="40.1">USB_DP</text>
<text x="51.9" y="37.5">USB_DN</text>
<text x="101.5" y="38.8">10uF</text>
<text x="129.4" y="40.1">100nF</text>
<text x="180.2" y="41.3">GND</text>
<text x="243.7" y="38.8">XC6220B331MR</text>
<text x="51.9" y="45.1">USB_DP</text>
<text x="51.9" y="42.6">USB_DN</text>
<text x="218.3" y="47.7">10uF</text>
<text x="234.8" y="47.7">100nF</text>
<text x="25.3" y="50.2">GND</text>
<text x="41.8" y="48.9">5.1k</text>
<text x="45.6" y="52.8">USB_VBUS</text>
<text x="115.4" y="52.8">GND</text>
<text x="238.2" y="53.2" transform="rotate(-90 238.2 53.2)">GND</text>
<text x="262.8" y="50.2">10uF</text>
<text x="279.3" y="50.2">100nF</text>
<text x="45.6" y="55.3">GND</text>
<text x="90" y="55.3">GND</text>
<text x="282.6" y="55.8" transform="rotate(-90 282.6 55.8)">GND</text>
<text x="15.9" y="63.4" transform="rotate(-90 15.9 63.4)">BLM18PG121SN1D</text>
<text x="60.8" y="61.6">TYPE-C 16PIN 2MD(073)</text>
<text x="104" y="60.4">3V3</text>
<text x="111.6" y="62.9">ESP_EN</text>
<text x="130.7" y="65.5">33</text>
<text x="185.3" y="65.5">TX_D0</text>
<text x="40.5" y="70.5">10uF</text>
<text x="58.3" y="70.5">100nF</text>
<text x="100.6" y="66.7">EPD_BUSY</text>
<text x="101" y="69.3">EPD_RST</text>
<text x="102.3" y="71.8">EPD_DC</text>
<text x="130.7" y="68">33</text>
<text x="130.7" y="70.5">33</text>
<text x="151" y="71.8">2.4GHz</text>
<text x="185.3" y="68">RX_D0</text>
<text x="18.9" y="73.1">VBUS_5V</text>
<text x="62.1" y="73.1">GND</text>
<text x="102.4" y="74.3">EPD_CS</text>
<text x="102.7" y="75.6">ESP_LED</text>
<text x="130.7" y="73.1">33</text>
<text x="249.6" y="77.4" transform="rotate(-90 249.6 77.4)">GND</text>
<text x="101.1" y="79.4">EPD_CLK</text>
<text x="101.6" y="82">EPD_DIN</text>
<text x="130.7" y="78.2">33</text>
<text x="130.7" y="80.7">33</text>
<text x="210.7" y="82">BAT+</text>
<text x="229.7" y="78.2">100k</text>
<text x="253.9" y="79.4">BAT+</text>
<text x="105.3" y="88.3">USB_DN R7</text>
<text x="121.8" y="85.8">ADC_BAT</text>
<text x="126.9" y="88.3">22</text>
<text x="218.3" y="85.8">200k</text>
<text x="253.8" y="89.6">GND</text>
<text x="105.3" y="90.9">USB_DP R8</text>
<text x="126.9" y="90.9">22</text>
<text x="187.8" y="92.1">10k</text>
<text x="199.3" y="90.9">3V3</text>
<text x="228.5" y="95.9">ADC_BAT</text>
<text x="233.6" y="92.1">100nF</text>
<text x="252.6" y="93.4">WAFER-PH2.0-2PWB</text>
<text x="15.1" y="101">VBUS_5V</text>
<text x="85" y="101">SYS_PWR</text>
<text x="27.8" y="107.4">10k</text>
<text x="78.6" y="107.4">1k</text>
<text x="85" y="103.6">SYS_PWR</text>
<text x="176.4" y="103.6">TS-1088-AR02016</text>
<text x="201.3" y="102.8" transform="rotate(-90 201.3 102.8)">GND</text>
<text x="15.1" y="113.7">BAT+</text>
<text x="15.1" y="108.6">GND</text>
<text x="67.2" y="113.7">GL0603UR01</text>
<text x="85" y="108.6">VBUS_5V</text>
<text x="156.1" y="113.7">I2C_SCL</text>
<text x="15.1" y="118.8">BAT+</text>
<text x="85" y="118.8">GND</text>
<text x="101.5" y="116.3">ESP_EN</text>
<text x="126.9" y="117.5">10k</text>
<text x="137" y="116.3">3V3</text>
<text x="153.5" y="117.5">I2C_SDA</text>
<text x="76.1" y="121.3">10k</text>
<text x="85" y="121.3">VBUS_5V</text>
<text x="85" y="123.9">GND</text>
<text x="151" y="122.6">BTN_KEY</text>
<text x="13.8" y="129">GND</text>
<text x="27.8" y="127.7">3.3k</text>
<text x="85" y="131.5">GND</text>
<text x="85" y="126.4">GND</text>
<text x="110.4" y="130.2">1uF</text>
<text x="121.8" y="127.7">TS-1088-AR02016</text>
<text x="148.5" y="127.7">PWR_HOLD</text>
<text x="228.5" y="127.7">GND</text>
<text x="228.5" y="130.2">3V3</text>
<text x="15.1" y="134">GND</text>
<text x="27.8" y="132.8">3k</text>
<text x="85" y="134">GND</text>
<text x="194.2" y="136.6">ESP_LED</text>
<text x="228.5" y="132.8">TX_D0</text>
<text x="228.5" y="135.3">RX_D0</text>
<text x="38" y="139.1">BQ24075RGTR</text>
<text x="164.5" y="139.6" transform="rotate(-90 164.5 139.6)">GND</text>
<text x="182.8" y="140.4">1k</text>
<text x="245" y="140.4">PH2.54-01-04PZD</text>
<text x="119.2" y="145.5">GND</text>
<text x="171.3" y="144.2">GL0603UR01</text>
<text x="18.9" y="165.8">VBUS_5V</text>
<text x="35.4" y="173.4">10uF</text>
<text x="51.9" y="173.4">100nF</text>
<text x="68" y="179" transform="rotate(-90 68 179)">GND</text>
<text x="18.9" y="183.6">BAT+</text>
<text x="35.4" y="191.2">10uF</text>
<text x="51.9" y="191.2">100nF</text>
<text x="68" y="196.7" transform="rotate(-90 68 196.7)">GND</text>
</g>
<g font-size="2.3" fill="#000080">
<text x="276.7" y="22.3">TP_3V3</text>
<text x="36.7" y="24.8">D4 SMF5.0A</text>
<text x="68.5" y="24.8">USBC1</text>
<text x="243.7" y="26.1">U1</text>
<text x="36.7" y="33.7">R3</text>
<text x="151" y="31.2">U2</text>
<text x="21.5" y="37.5">F1</text>
<text x="104" y="36.2">C3</text>
<text x="129.4" y="37.5">C12</text>
<text x="218.3" y="45.1">C14</text>
<text x="234.8" y="45.1">C15</text>
<text x="262.8" y="47.7">C16</text>
<text x="279.3" y="47.7">C17</text>
<text x="36.7" y="48.9">R4</text>
<text x="186.6" y="48.9">TP_GND</text>
<text x="20.2" y="54">L2</text>
<text x="120.5" y="65.5">R31</text>
<text x="40.5" y="68">C18</text>
<text x="58.3" y="68">C19</text>
<text x="120.5" y="68">R32</text>
<text x="120.5" y="70.5">R33</text>
<text x="10" y="75.6">TP_VBUS</text>
<text x="120.5" y="73.1">R34</text>
<text x="232.3" y="73.1">R5</text>
<text x="262.8" y="74.3">TP_BAT</text>
<text x="120.5" y="78.2">R35</text>
<text x="120.5" y="80.7">R36</text>
<text x="218.3" y="80.7">R6</text>
<text x="102.7" y="85.8">TP_USB_DN</text>
<text x="185.3" y="85.8">TP_BOOT</text>
<text x="187.8" y="89.6">R9</text>
<text x="233.6" y="84.5">C20</text>
<text x="77.3" y="95.9">TP_SYS</text>
<text x="101.5" y="94.7">TP_USB_DP</text>
<text x="43.1" y="97.2">U3</text>
<text x="181.5" y="97.2">BOOT1</text>
<text x="22.7" y="107.4">R10</text>
<text x="65.9" y="107.4">LED1</text>
<text x="73.5" y="107.4">R11</text>
<text x="114.2" y="111.2">TP_EN</text>
<text x="69.7" y="117.5">TP_PGOOD</text>
<text x="126.9" y="115">R15</text>
<text x="65.9" y="121.3">R12</text>
<text x="109.1" y="123.9">C21</text>
<text x="123.1" y="125.1">RESET1</text>
<text x="245" y="125.1">H2</text>
<text x="22.7" y="127.7">R13</text>
<text x="22.7" y="132.8">R14</text>
<text x="171.3" y="134">LED2</text>
<text x="182.8" y="135.3">R16</text>
<text x="35.4" y="170.9">C31</text>
<text x="51.9" y="170.9">C32</text>
<text x="35.4" y="188.6">C35</text>
<text x="51.9" y="188.6">C36</text>
</g>
<g font-size="2.3">
<text x="58.9" y="27.6">A1B12</text>
<text x="66.9" y="28.9">GND</text>
<text x="74.5" y="28.9">EH</text>
<text x="78.7" y="27.6">13</text>
<text x="242.3" y="28.9">1</text>
<text x="256.5" y="28.9">5</text>
<text x="60.1" y="30.1">A4B9</text>
<text x="63" y="32.7">B8</text>
<text x="63" y="35.2">A5</text>
<text x="66.9" y="31.4">VBUS</text>
<text x="66.9" y="33.9">SBU2</text>
<text x="242.3" y="31.4">2</text>
<text x="244.7" y="30.1">VIN</text>
<text x="244.7" y="32.7">GND</text>
<text x="244.7" y="35.2">CE</text>
<text x="250.6" y="30.1">OUT</text>
<text x="252.1" y="35.2">NC</text>
<text x="256.5" y="33.9">4</text>
<text x="63" y="37.7">B7</text>
<text x="63" y="40.3">A6</text>
<text x="66.9" y="36.5">CC1</text>
<text x="66.9" y="39">Dn2</text>
<text x="66.9" y="41.6">Dp1</text>
<text x="63" y="42.8">A7</text>
<text x="63" y="45.4">B6</text>
<text x="63" y="47.9">A8</text>
<text x="66.9" y="44.1">Dn1</text>
<text x="66.9" y="46.6">Dp2</text>
<text x="60.1" y="53">B4A9</text>
<text x="63" y="50.4">B5</text>
<text x="66.9" y="49.2">SBU1</text>
<text x="66.9" y="51.7">CC2</text>
<text x="58.9" y="55.5">B1A12</text>
<text x="66.9" y="54.3">VBUS</text>
<text x="66.9" y="56.8">GND</text>
<text x="74.5" y="56.8">EH</text>
<text x="78.7" y="55.5">14</text>
<text x="135.6" y="58.1">1</text>
<text x="138" y="59.3">GND</text>
<text x="169.1" y="59.3">GND</text>
<text x="169.5" y="55.3">GND</text>
<text x="175.1" y="54.3">41</text>
<text x="175.3" y="58.1">40</text>
<text x="135.6" y="60.6">2</text>
<text x="135.6" y="63.1">3</text>
<text x="135.6" y="65.7">4</text>
<text x="138" y="61.9">3V3</text>
<text x="138" y="64.4">EN</text>
<text x="170.5" y="64.4">IO2</text>
<text x="170.5" y="61.9">IO1</text>
<text x="175.3" y="65.7">37</text>
<text x="175.3" y="63.1">38</text>
<text x="175.3" y="60.6">39</text>
<text x="135.6" y="68.2">5</text>
<text x="135.6" y="70.8">6</text>
<text x="138" y="67">IO4</text>
<text x="138" y="69.5">IO5</text>
<text x="168" y="69.5">RXD0</text>
<text x="168.3" y="67">TXD0</text>
<text x="175.3" y="70.8">35</text>
<text x="175.3" y="68.2">36</text>
<text x="135.6" y="73.3">7</text>
<text x="135.6" y="75.8">8</text>
<text x="138" y="72">IO6</text>
<text x="138" y="74.6">IO7</text>
<text x="138" y="77.1">IO15</text>
<text x="169.2" y="77.1">IO40</text>
<text x="169.2" y="74.6">IO41</text>
<text x="169.2" y="72">IO42</text>
<text x="175.3" y="75.8">33</text>
<text x="175.3" y="73.3">34</text>
<text x="270.9" y="77.7" transform="rotate(-90 270.9 77.7)">3</text>
<text x="134.3" y="80.9">10</text>
<text x="134.3" y="83.5">11</text>
<text x="135.6" y="78.4">9</text>
<text x="138" y="79.7">IO16</text>
<text x="138" y="82.2">IO17</text>
<text x="169.2" y="82.2">IO38</text>
<text x="169.2" y="79.7">IO39</text>
<text x="175.3" y="83.5">30</text>
<text x="175.3" y="80.9">31</text>
<text x="175.3" y="78.4">32</text>
<text x="265.2" y="79.7">1</text>
<text x="265.2" y="82.2">2</text>
<text x="267.5" y="80.9">1</text>
<text x="267.5" y="83.5">2</text>
<text x="272.2" y="80.1" transform="rotate(-90 272.2 80.1)">3</text>
<text x="134.3" y="86">12</text>
<text x="134.3" y="88.5">13</text>
<text x="138" y="84.7">IO18</text>
<text x="138" y="87.3">IO8</text>
<text x="138" y="89.8">IO19</text>
<text x="169.2" y="89.8">IO35</text>
<text x="169.2" y="87.3">IO36</text>
<text x="169.2" y="84.7">IO37</text>
<text x="175.3" y="88.5">28</text>
<text x="175.3" y="86">29</text>
<text x="270.9" y="86.9" transform="rotate(-90 270.9 86.9)">4</text>
<text x="272.2" y="84.5" transform="rotate(-90 272.2 84.5)">4</text>
<text x="134.3" y="91.1">14</text>
<text x="138" y="92.4">IO20</text>
<text x="170.5" y="92.4">IO0</text>
<text x="175.3" y="91.1">27</text>
<text x="33.9" y="101.2">13</text>
<text x="59.8" y="101.2">10</text>
<text x="180.2" y="100">1</text>
<text x="191.6" y="100">2</text>
<text x="38.7" y="102.3">IN</text>
<text x="52.7" y="102.3">OUT</text>
<text x="52.7" y="104.8">OUT</text>
<text x="59.8" y="103.8">11</text>
<text x="142.7" y="105.9" transform="rotate(-90 142.7 105.9)">15</text>
<text x="143.9" y="102.3" transform="rotate(-90 143.9 102.3)">IO3</text>
<text x="145.2" y="105.9" transform="rotate(-90 145.2 105.9)">16</text>
<text x="146.5" y="102.3" transform="rotate(-90 146.5 102.3)">IO46</text>
<text x="147.7" y="105.9" transform="rotate(-90 147.7 105.9)">17</text>
<text x="149" y="102.3" transform="rotate(-90 149 102.3)">IO9</text>
<text x="150.3" y="105.9" transform="rotate(-90 150.3 105.9)">18</text>
<text x="151.6" y="102.3" transform="rotate(-90 151.6 102.3)">IO10</text>
<text x="152.8" y="105.9" transform="rotate(-90 152.8 105.9)">19</text>
<text x="154.1" y="102.3" transform="rotate(-90 154.1 102.3)">IO11</text>
<text x="155.4" y="105.9" transform="rotate(-90 155.4 105.9)">20</text>
<text x="156.6" y="102.3" transform="rotate(-90 156.6 102.3)">IO12</text>
<text x="157.9" y="105.9" transform="rotate(-90 157.9 105.9)">21</text>
<text x="159.2" y="102.3" transform="rotate(-90 159.2 102.3)">IO13</text>
<text x="160.4" y="105.9" transform="rotate(-90 160.4 105.9)">22</text>
<text x="161.7" y="102.3" transform="rotate(-90 161.7 102.3)">IO14</text>
<text x="163" y="105.9" transform="rotate(-90 163 105.9)">23</text>
<text x="164.3" y="102.3" transform="rotate(-90 164.3 102.3)">IO21</text>
<text x="165.5" y="105.9" transform="rotate(-90 165.5 105.9)">24</text>
<text x="166.8" y="102.3" transform="rotate(-90 166.8 102.3)">IO47</text>
<text x="168.1" y="105.9" transform="rotate(-90 168.1 105.9)">25</text>
<text x="169.3" y="102.3" transform="rotate(-90 169.3 102.3)">IO48</text>
<text x="170.6" y="105.9" transform="rotate(-90 170.6 105.9)">26</text>
<text x="171.9" y="102.3" transform="rotate(-90 171.9 102.3)">IO45</text>
<text x="35.2" y="108.9">1</text>
<text x="35.2" y="113.9">2</text>
<text x="38.7" y="109.9">TS</text>
<text x="51.1" y="109.9">#CHG</text>
<text x="59.8" y="113.9">7</text>
<text x="59.8" y="108.9">9</text>
<text x="35.2" y="119">3</text>
<text x="38.7" y="115">BAT</text>
<text x="47.6" y="115">#PGOOD</text>
<text x="59.8" y="119">6</text>
<text x="33.9" y="124.1">14</text>
<text x="38.7" y="120">BAT</text>
<text x="38.7" y="125.1">TMR</text>
<text x="48.3" y="125.1">SYSOFF</text>
<text x="53" y="122.6">EN2</text>
<text x="53" y="120">EN1</text>
<text x="59.8" y="121.6">5</text>
<text x="59.8" y="124.1">15</text>
<text x="121.6" y="123.1" transform="rotate(-90 121.6 123.1)">2</text>
<text x="33.9" y="129.2">12</text>
<text x="38.7" y="130.2">ILIM</text>
<text x="53" y="127.7">#CE</text>
<text x="59.8" y="126.6">4</text>
<text x="59.8" y="131.7">17</text>
<text x="243.6" y="127.9">1</text>
<text x="243.6" y="130.5">2</text>
<text x="245.9" y="129.2">1</text>
<text x="245.9" y="131.7">2</text>
<text x="33.9" y="134.3">16</text>
<text x="38.7" y="135.3">ISET</text>
<text x="52.9" y="135.3">VSS</text>
<text x="54.5" y="132.7">EP</text>
<text x="59.8" y="134.3">8</text>
<text x="121.6" y="134.5" transform="rotate(-90 121.6 134.5)">1</text>
<text x="243.6" y="133">3</text>
<text x="243.6" y="135.5">4</text>
<text x="245.9" y="134.3">3</text>
<text x="245.9" y="136.8">4</text>
</g>
<g font-size="1.8" fill="#00f">
<text x="182.8" y="75.6">PDM_DATA</text>
<text x="178.9" y="80.7">I2S_WS</text>
<text x="178.9" y="83.2">I2S_BCLK</text>
<text x="182.8" y="78.2">PDM_CLK</text>
<text x="178.9" y="85.8">I2S_SPK_DIN</text>
<text x="178.9" y="88.3">AMP_EN</text>
</g>
<g font-size="1.1">
<text x="39.2" y="131.5">限制typec输入电流</text>
<text x="50.7" y="129">表示允许充电</text>
<text x="22.7" y="136.6">设置电池充电电流在300mA</text>
</g>
</svg>
